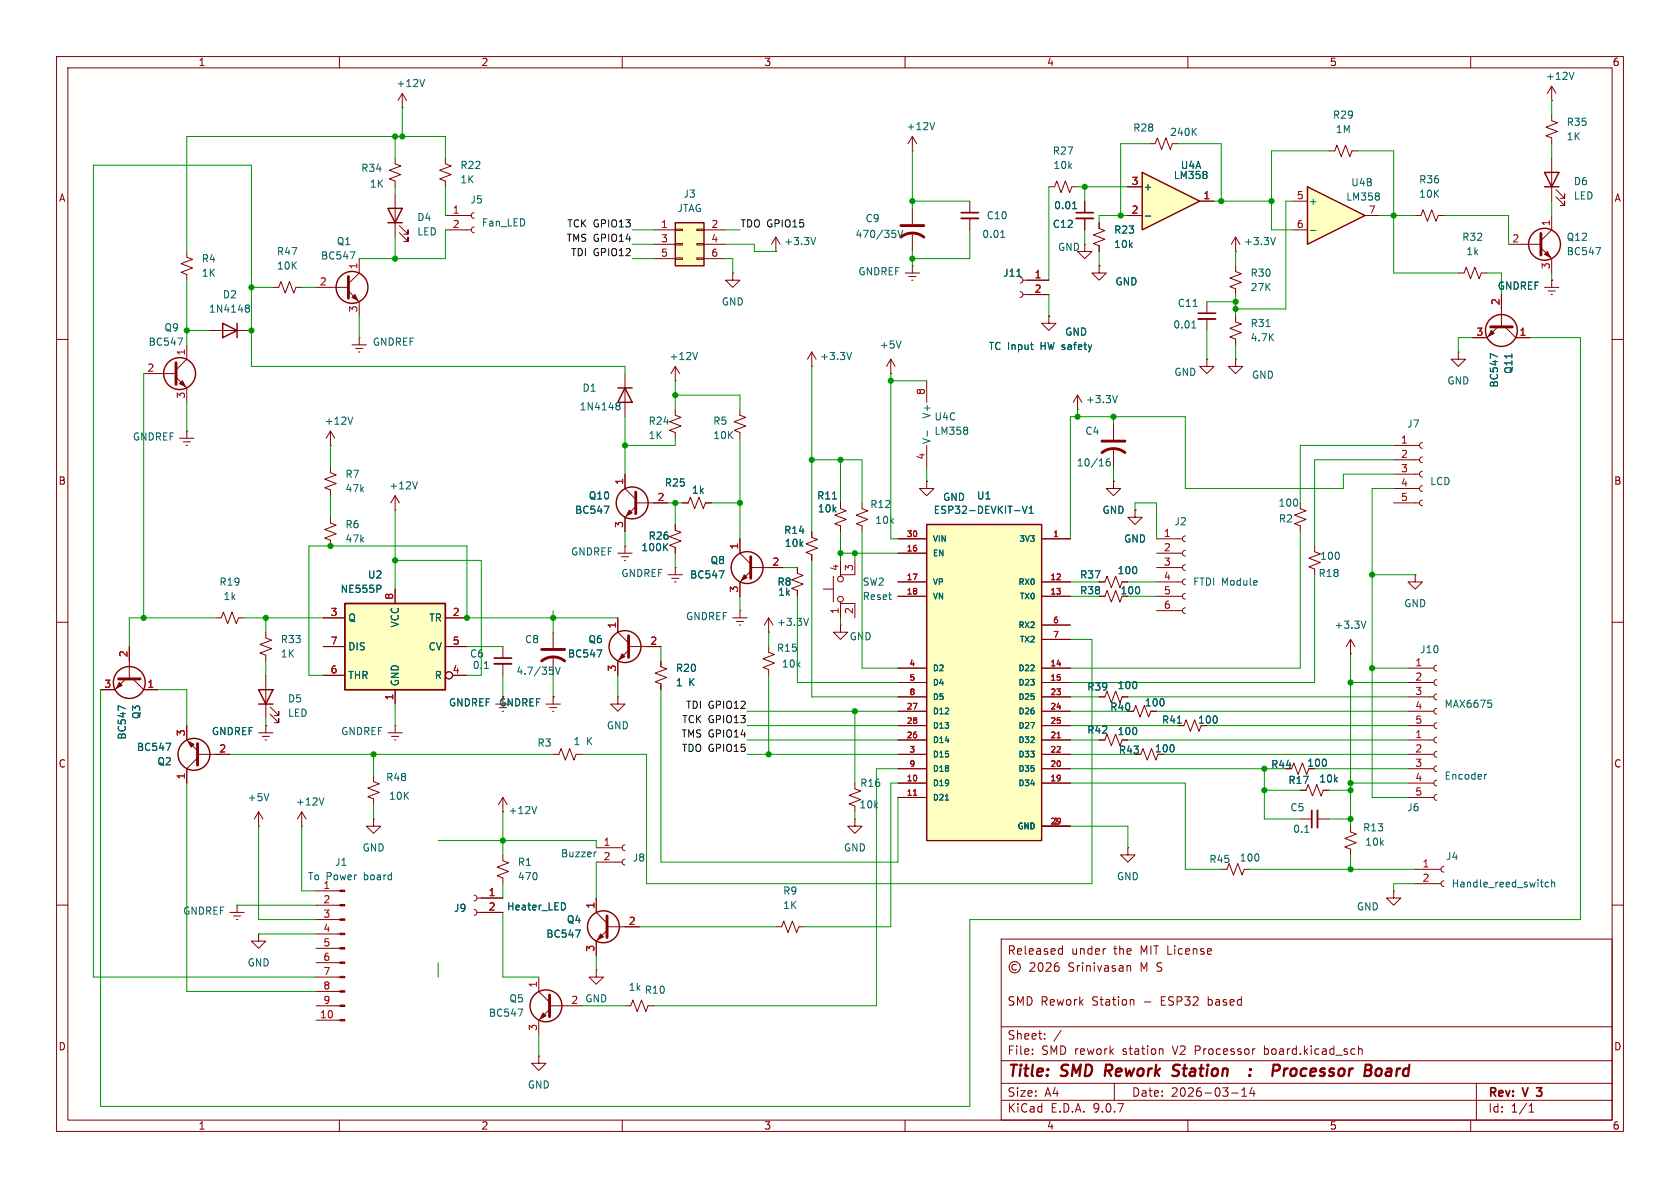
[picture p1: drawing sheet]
<svg xmlns="http://www.w3.org/2000/svg" width="297mm" height="210mm" viewBox="0 0 297 210" stroke-linecap="round" stroke-linejoin="round" font-family="sans-serif">
<g fill="none" stroke="#840000" stroke-width=".18">
<path d="M10 10h277v190h-277zM12 12h273v186h-273zM60 10v2M110 10v2M160 10v2M210 10v2M260 10v2M171.4 35.6v2M171.4 38.6v2M234.9 26.7h1.1l.3-1 .8 2 .8-2 .7 2 .4-1h1M218.4 55.9v1l1.1 .4-2.1 .7 2.1 .8-2.1 .8 1 .3v1.1M264.8 57.8l-1.9 1.9h-2.6"/>
<path d="M265.4 52.1v5.7M266.1 57.8l1.9 1.9h2.5M10 60h2M119.4 67.3h.1M119.4 72.4v1l1 .4-2 .7 2 .8-2 .8 1 .4v1M119.4 64.8l-.8 1.2M119.4 64.8l.7 1.2M119.4 64.8v2.5M130.8 72.4v1l1 .4-2 .7 2 .8-2 .8 1 .4v1M218.4 63.5v1.3h1.3l-1.3 1.2-1.2-1.2h1.2M218.4 63.5h.1M257.8 62.2v1.3h1.3l-1.3 1.3-1.3-1.3h1.3"/>
<path d="M257.8 62.2h.1M285 60h2M130.8 95.3v2.5l1.9 1.9M10 110h2M132.7 101l-1.9 1.9v2.5M132.7 100.3h5.7M285 110h2M105.4 158.8v2.5l1.9 1.9M199.4 149.9v1.2h1.3l-1.3 1.3-1.3-1.3h1.3M199.4 149.9h.1M215.9 153.7h1l.4-1 .8 2 .7-2 .8 2 .4-1h1M238.8 146.1v1l1 .3-2.1 .8 2.1 .8-2.1 .7 1.1 .4v1"/>
<path d="M246.4 157.5v1.3h1.2l-1.2 1.2-1.3-1.2h1.3M246.4 157.5h.1M10 160h2M95.2 172.7v2.6l2 1.9M97.2 177.8h5.7M97.2 178.4l-2 1.9v2.6M105.4 171.5v1.2h1.3l-1.3 1.3-1.3-1.3h1.3M105.4 171.5h.1M107.3 163.8h5.7M107.3 164.5l-1.9 1.9v2.5M110.5 177.8h1l.4-1 .7 2 .8-2 .8 2 .4-1h1M177 166h108v32h-108z"/>
<path d="M179.7 170.6a.52 .52 0 0 0-.8 .4 .52 .52 0 0 0 .8 .4M182.1 170.3l.6-.1 .2 .1 .1 .3-1 1.1h1M183.7 170.3l.2-.1a.81 .81 0 0 1 .6 .6 .81 .81 0 0 1-.3 .8l-.2 .1a.81 .81 0 0 1-.3-1.4zM185 170.3l.5-.1 .2 .1 .1 .3-.9 1.1h.9M187.1 170.2a.59 .59 0 0 0-.7 .6v.6l.1 .2 .5 .1 .2-.1v-.5l-.1-.3h-.4l-.3 .3M187.4 167.7l.4 .1M187.8 167.2v1.5M187.8 168.6l-.4 .1M195.3 167.7h.2M199.2 170.7v1M199.2 170.8l.3-.1 .3 .1 .1 .9M200 176.7h.2l.3 .2v.8"/>
<path d="M285 160h2M60 198v2M110 198v2M160 198v2M177 194.5h108M177 191.5h108M177 187.5h108M177 181.5h108M182.5 186.3v.1M182.5 185.5v.1M184.7 183.6v.1M184.7 182.8v.1"/>
<path d="M187.6 182.1l-1.3 2M197 191.5v3M205.2 185.4l.3 .1 .1 .1v.8M210 198v2M217.7 193.2h1.2M219.5 193.8h.9M219.5 192.7l.5-.4v1.5M221.3 192.2l-.3 1.1h.9M221.7 192.8v1M221.7 185.4h.2M240.2 185.5l.2-.1 .3 .1 .1 .9M240.2 184.9v1.5"/>
<path d="M260 198v2M261 191.5v6.5M270.3 196.6h.9M270.3 195.5l.4-.4v1.5"/>
<circle cx="179.4" cy="171" r="1"/>
</g>
<path d="M169.9 37.6h3.1M271.6 192.3h1M271.6 193.6l.2 .2" fill="none" stroke="#840000" stroke-width=".3"/>
<g fill="none" stroke="#840000" stroke-width=".4">
<path d="M195.6 188.2l-.3 2M207.5 189l.8 .4M208.3 190l-.3 .2h-.5M208.3 188.2h-.5l-.3 .2M220.9 190l.1 .1-.1 .1M220.9 190l-.1 .1 .1 .1M220.9 190v.2M221.1 189v.2M221.1 189l.1 .1-.1 .1M221.1 189l-.1 .1 .1 .1M226.1 189.1a.51 .51 0 0 0-.2-.9h-.7l-.3 2M227.1 188.9l-.2 1.3"/>
<path d="M227.7 188.9l-.4 .1-.3 .3M229.1 189a.59 .59 0 0 0-.9 .3v.7a.53 .53 0 0 0 .8 0M245.2 189l.2-.1 .5 .1v1.2M246 189.4h-.7a.4 .4 0 0 0-.3 .4 .4 .4 0 0 0 .2 .4l.7-.1"/>
</g>
<path d="M263.5 57.8h3.8M132.7 98.4v3.8M97.2 175.9v3.8M107.3 161.9v3.8" fill="none" stroke="#840000" stroke-width=".51"/>
<g fill="none" stroke="#840000" stroke-width=".25">
<circle cx="265.4" cy="58.4" r="2.82"/>
<circle cx="132.1" cy="100.3" r="2.82"/>
<circle cx="96.5" cy="177.8" r="2.82"/>
<circle cx="106.7" cy="163.8" r="2.82"/>
</g>
<g fill="#840000" stroke="#840000" stroke-width=".18">
<path d="M263.7 58.4l.5 .5-1.1 .5z"/>
<path d="M96 179.1l.5 .5-1 .5z"/>
<path d="M106.2 165.1l.5 .5-1 .5z"/>
<path d="M131.6 101.6l.5 .5-1 .5z"/>
</g>
<path d="M176.9 42h.7M177.2 40.9l.1-.2v1.3M223.8 57.7h.7M123.3 62.3l-.4 1.3M264.7 63.1l-1.2-.6v.9M127.1 100.9h.9l-.6 1.3M91.6 178.4h.8l-.5 1.2M101.7 164.4h.9l-.6 1.3" fill="none" stroke="#006464" stroke-width=".18"/>
<path d="M169.9 38.6h3.1" fill="none" stroke="#840000" stroke-width=".33"/>
<path d="M231.1 33l10.2 5.1-10.2 5.1z" fill="#ffffc2"/>
<path d="M231.1 33l10.2 5.1-10.2 5.1z" fill="none" stroke="#840000" stroke-width=".25"/>
<g fill="none" stroke="#840000" stroke-width=".18">
<path d="M71.1 19.1h.1M71.1 16.5l-.7 1.3M71.1 16.5l.8 1.3M71.1 16.5v2.6M194.3 39.4v1l1 .4-2 .7 2 .8-2 .8 1 .3v1.1M228.6 35.6h2.5M241.3 38.1h2.5M213.4 53.3v2.1M213.4 56.4v2M228.6 40.6h2.5M190.5 72.4h.1M190.5 69.9l-.8 1.2"/>
<path d="M190.5 69.9l.8 1.2M190.5 69.9v2.5M213.4 63.5v1.3h1.2l-1.2 1.2-1.3-1.2h1.3M213.4 63.5h.1M120.6 88.9h1.1l.3-1 .8 2 .8-2 .7 2 .4-1h1M83.8 158.2l.4 .2 .1 .4-.1 .3-.4 .2M84.3 158.8h4.6M83.8 160.8l.4 .1 .1 .4-.1 .3-.4 .2M84.3 161.3h4.6"/>
</g>
<path d="M75.1 14l-.5 1.3M243.8 34.2v.3M243.8 34.8v.5M210.7 58h.7M210.9 54.2h.8M210.9 56.9l.2-.2v1.3M231.7 40.7h.9M197.5 69.9l-.4 1.3M99.7 159.6l.3 .5-.3 .7" fill="none" stroke="#006464" stroke-width=".18"/>
<path d="M211.8 55.4h3.1" fill="none" stroke="#840000" stroke-width=".3"/>
<path d="M211.8 56.4h3.1" fill="none" stroke="#840000" stroke-width=".33"/>
<path d="M163.8 92.7h20.3v55.9h-20.3z" fill="#ffffc2"/>
<path d="M163.8 92.7h20.3v55.9h-20.3z" fill="none" stroke="#840000" stroke-width=".25"/>
<g fill="none" stroke="#840000" stroke-width=".18">
<path d="M143.5 94v1l1 .4-2 .7 2 .8-2 .8 1 .3v1.1M158.7 95.3h5.1M158.7 97.8h5.1M184.1 95.3h5.1M158.7 102.9h5.1M158.7 105.4h5.1M158.7 118.1h5.1M184.1 102.9h5.1M184.1 105.4h5.1M184.1 118.1h5.1M184.1 110.5h5.1M184.1 113h5.1"/>
<path d="M158.7 120.7h5.1M158.7 123.2h5.1M158.7 125.7h5.1M158.7 128.3h5.1M158.7 130.8h5.1M158.7 133.4h5.1M158.7 135.9h5.1M158.7 138.4h5.1M184.1 120.7h5.1M184.1 123.2h5.1M184.1 125.7h5.1M184.1 128.3h5.1"/>
<path d="M184.1 130.8h5.1M184.1 133.4h5.1M184.1 135.9h5.1M184.1 138.4h5.1M88.9 151.1v1l1 .4-2 .8 2 .8-2 .7 1 .4v1M105.4 149.9h4.6M105.4 152.4h4.6M110.5 149.4l-.4 .1-.1 .4 .1 .3 .4 .2M110.5 151.9l-.4 .1-.1 .4 .1 .4 .4 .1M151.1 144.8v1.3h1.3l-1.3 1.2-1.2-1.2h1.2M151.1 144.8h.1M158.7 141h5.1"/>
<path d="M184.1 146.1h5.1M229.9 144.8h2M232.9 144.8h2M137.2 163.8h1l.4-1 .7 2 .8-2 .7 2 .4-1h1"/>
</g>
<path d="M180.7 89.5l.5 1.2 .4-1.2M181.9 90.7h.8M181.9 89.8l.4-.3v1.2M105.4 150.6l-.2 .1M167.1 141.4h.6M230.7 147.1h.7" fill="none" stroke="#006464" stroke-width=".18"/>
<path d="M186.9 130.4h.6M161.5 140.6h.6" fill="none" stroke="#a90000" stroke-width=".18"/>
<path d="M231.9 143.3v3" fill="none" stroke="#840000" stroke-width=".3"/>
<path d="M232.9 143.3v3" fill="none" stroke="#840000" stroke-width=".33"/>
<path d="M201.9 30.5l10.2 5.1-10.2 5z" fill="#ffffc2"/>
<g fill="none" stroke="#840000" stroke-width=".25">
<path d="M201.9 30.5l10.2 5.1-10.2 5zM273 30.5h2.6l-1.3 2.5zM273 33h2.6"/>
<circle cx="273" cy="43.2" r="2.82"/>
<circle cx="110.5" cy="114.3" r="2.82"/>
</g>
<g fill="none" stroke="#840000" stroke-width=".18">
<path d="M274.3 17.8h.1M274.3 15.2v2.6M274.3 15.2l-.7 1.3M274.3 15.2l.8 1.3M199.4 33h2.5M199.4 38.1h2.5M203.2 25.4h1l.4-1 .8 2 .7-2 .8 2 .4-1h1M212.1 35.6h2.5M274.3 20.3v1l1 .4-2 .8 2 .7-2 .8 1 .4v1M274.3 27.9v7.7M274.3 38.1v2.5l-1.9 1.9M275.1 34.8l1.5 1.5v-.7v.7h-.8"/>
<path d="M275.1 33.5l1.5 1.6v-.8v.8h-.8M218.4 44.5h.1M218.4 47v1l1.1 .4-2.1 .7 2.1 .8-2.1 .8 1 .4v1M218.4 41.9l-.7 1.3M218.4 41.9l.8 1.3M218.4 41.9v2.6M266.7 43.2h5.7M272.4 43.8l1.9 1.9v2.6M273 50.8h2.6M273.7 51.4h1.3M274.2 52.1h.2M274.3 49.5h.1"/>
<path d="M274.3 49.5v1.3M119.4 92.7v1l1 .4-2 .8 2 .7-2 .8 1 .4v1M148.6 99.1v2.5M151.1 99.1v2.5h-2.5v.3M88.9 114.3v2M88.9 117.3v2.1M97.8 111.8v2.8M97.8 116.1v3.3M109.2 109.2v2.6l1.9 1.9M111.1 114.3h5.7M111.1 114.9l-1.9 1.9v2.6M116.8 116.8v1.1l1.1 .3-2.1 .8 2.1 .8-2.1 .7 1 .4v1"/>
<path d="M118.1 101.6h2.5M118.7 102.2h1.3M119.3 102.9h.2M119.4 100.3h.1M119.4 100.3v1.3M135.9 111.8h.1M135.9 109.2l-.8 1.3M135.9 109.2l.8 1.3M135.9 109.2v2.6M145.5 104.1h1.8M147.3 101.9v4.5M148.6 106.4v.3h2.5v2.5"/>
<path d="M148.6 106.7v2.5M66 137.2v1l1.1 .4-2.1 .7 2.1 .8-2.1 .7 1 .4v1M68.6 129.5h2.5M69.2 130.2h1.3M69.7 130.8h.3M69.8 128.3h.1M69.8 128.3v1.2M96.5 124.5h2.6M97.2 125.1h1.2M97.7 125.7h.2M97.8 123.2h.1M97.8 133.4h1l.4-1.1 .7 2.1 .8-2.1 .8 2.1 .4-1h1"/>
<path d="M97.8 123.2v1.3M109.2 123.2v1.3h1.3l-1.3 1.2-1.3-1.2h1.3M109.2 123.2h.1M151.1 138.4v1l1 .4-2 .8 2 .8-2 .7 1 .4v1M55.9 157.5h4.2M88.9 143.5h.1M88.9 141v2.5M88.9 141l-.8 1.2M88.9 141l.8 1.2M55.9 160h4.2M55.9 162.6h4.2M55.9 165.1h4.2"/>
<path d="M55.9 167.6h4.2M55.9 170.2h4.2M55.9 172.7h4.2M55.9 175.3h4.2M55.9 177.8h4.2M55.9 180.3h4.2M95.2 186.7v1.3h1.3l-1.3 1.2-1.2-1.2h1.2M95.2 186.7h.1"/>
<circle cx="148.6" cy="102.4" r=".51"/>
<circle cx="148.6" cy="105.9" r=".51"/>
</g>
<g fill="none" stroke="#006464" stroke-width=".18">
<path d="M278.3 12.8l-.5 1.2M202.5 38.2h.9M211 23.2l.5 .7M211.5 22.7l-.7 .7M213.3 30.4v.3M213.3 31v.4M225.5 42l-.4 1.3M282.1 43.8h.9l-.6 1.2M117.5 96.6l.6 .8M118.1 96.1l-.8 .7M85.6 118.2h.8M98.2 117.9l.4 1.3 .4-1.3"/>
<path d="M105.5 114.9h.9l-.6 1.2M142.9 109.3l-.4 1.3M94.9 142.6l-.4 1.2"/>
</g>
<g fill="#840000" stroke="#840000" stroke-width=".18">
<path d="M60.1 157.4h.9v.2h-.9z"/>
<path d="M60.1 159.9h.9v.2h-.9z"/>
<path d="M60.1 162.4h.9v.3h-.9z"/>
<path d="M60.1 165h.9v.2h-.9z"/>
<path d="M60.1 167.5h.9v.3h-.9z"/>
<path d="M60.1 170.1h.9v.2h-.9z"/>
<path d="M60.1 172.6h.9v.2h-.9z"/>
<path d="M60.1 175.1h.9v.3h-.9z"/>
<path d="M60.1 177.7h.9v.2h-.9z"/>
<path d="M60.1 180.2h.9v.3h-.9z"/>
<path d="M273 45l.6-.5 .5 1z"/>
<path d="M110 115.6l.5 .5-1 .5z"/>
</g>
<path d="M87.4 116.3h3" fill="none" stroke="#840000" stroke-width=".3"/>
<path d="M87.4 117.3h3" fill="none" stroke="#840000" stroke-width=".33"/>
<path d="M272.4 41.3v3.8M95.8 116.8a3.3 3.3 0 0 1 4 0M95.8 114.8h4M111.1 112.4v3.8" fill="none" stroke="#840000" stroke-width=".51"/>
<path d="M61 106.7h17.7v15.2h-17.7z" fill="#ffffc2"/>
<path d="M61 106.7h17.7v15.2h-17.7z" fill="none" stroke="#840000" stroke-width=".25"/>
<g fill="none" stroke="#840000" stroke-width=".18">
<path d="M129.5 48.3v1.2h1.3l-1.3 1.3-1.2-1.3h1.2M129.5 48.3h.1M152.4 88.9v1l1 .4-2 .8 2 .7-2 .8 1 .4v1M57.1 109.2h3.9M57.1 114.3h3.9M57.1 119.4h3.9M69.8 104.1v2.6M78.7 109.2h3.8M78.7 114.3h3.8M80 119.4h2.5M129.5 109.2h2.6M130.2 109.9h1.2"/>
<path d="M130.7 110.5h.2M130.8 108h.1M130.8 108v1.2M141 100.3v1l1 .4-2 .8 2 .8-2 .7 1 .4v1M69.8 121.9v2.6"/>
<circle cx="79.4" cy="119.4" r=".63"/>
</g>
<path d="M67.2 103.5l.2 .2-.2 .4" fill="none" stroke="#006464" stroke-width=".18"/>
<path d="M119.4 39.4h5.1v7.6h-5.1z" fill="#ffffc2"/>
<g fill="none" stroke="#840000" stroke-width=".25">
<path d="M68.6 36.8h2.5l-1.3 2.6zM68.6 39.4h2.5M119.4 39.4h5.1v7.6h-5.1zM39.4 57.2l2.5 1.2-2.5 1.3zM41.9 57.2v2.5M109.2 68.6h2.6M110.5 68.6l1.3 2.5h-2.6zM45.7 121.9h2.6l-1.3 2.6zM45.7 124.5h2.6"/>
<circle cx="62.2" cy="50.8" r="2.82"/>
<circle cx="31.7" cy="66" r="2.82"/>
<circle cx="111.8" cy="88.9" r="2.82"/>
<circle cx="22.9" cy="120.6" r="2.82"/>
<circle cx="34.3" cy="133.3" r="2.82"/>
</g>
<g fill="none" stroke="#840000" stroke-width=".18">
<path d="M69.8 27.9v1.1l1.1 .3-2.1 .8 2.1 .8-2.1 .7 1 .4v1M69.8 34.3v7.6M70.6 39.9l1.5 1.5v-.8v.8h-.7M78.7 27.9v1.1l1.1 .3-2.1 .8 2.1 .8-2.1 .7 1 .4v1M78.7 38.1h4.6M83.8 37.6l-.3 .1-.2 .4 .2 .4 .3 .1M161.3 26.7h.1M161.3 24.1l-.8 1.3M161.3 24.1l.8 1.3M161.3 24.1v2.6M161.3 36.8v2.8M185.4 33h1l.4-1 .8 2 .7-2 .8 2 .4-1h1"/>
<path d="M191.8 35.6v2M191.8 38.6v2M194.3 39.4v1M199.4 38.1h2.5M199.4 33h2.5M212.1 35.6h2.5M250.2 38.1h1l.4-1 .7 2 .8-2 .8 2 .4-1h1M33 44.5v1l1 .3-2 .8 2 .8-2 .7 1 .4v1M36.8 58.4h7.6M48.3 50.8h1l.4-1 .7 2 .8-2 .7 2 .4-1h1M55.9 50.8h5.7M61.6 51.4l1.9 1.9v2.6"/>
<path d="M63.5 59.7h.1M63.5 45.7v2.6l-1.9 1.9M63.5 59.7v1.3M70.6 41.1l1.5 1.6v-.8v.8h-.7M78.7 40.6h4.6M83.8 40.1l-.3 .2-.2 .3 .2 .4 .3 .1M115.6 40.6h3.8M115.6 43.2h3.8M115.6 45.7h3.8M119.4 40.5h1.2v.3h-1.2zM119.4 43.1h1.2v.2h-1.2zM119.4 45.6h1.2v.2h-1.2z"/>
<path d="M123.2 40.5h1.3v.3h-1.3zM123.2 43.1h1.3v.2h-1.3zM123.2 45.6h1.3v.2h-1.3zM124.5 40.6h3.8M124.5 43.2h3.8M124.5 45.7h3.8M137.2 44.5h.1M137.2 41.9l-.8 1.3M137.2 41.9l.7 1.3M137.2 41.9v2.6M160 48.3h2.6M160.7 48.9h1.2"/>
<path d="M161.2 49.5h.2M161.3 47h.1M161.3 41.1v3.4M161.3 47v1.3M180.3 49l.4 .2 .1 .3-.1 .4-.4 .1M180.3 51.6l.4 .1 .1 .4-.1 .3-.4 .2M180.8 49.5h4.6M180.8 52.1h4.6M185.4 55.9v1.3h1.3l-1.3 1.2-1.3-1.2h1.3M185.4 55.9h.1M191.8 43.2v1.3h1.2l-1.2 1.2-1.3-1.2h1.3M191.8 43.2h.1"/>
<path d="M194.3 47v1.3h1.3l-1.3 1.2-1.3-1.2h1.3M194.3 47h.1M194.3 43.4v1.1M257.8 48.3h1l.4-1.1 .8 2.1 .7-2.1 .8 2.1 .4-1h1M260.3 59.7h2.6M265.4 52.1v2.5M268 59.7h2.5M274.3 49.5h.1M25.4 66h5.7M31.1 66.7l1.9 1.9v2.5M31.7 77.5h2.6M32.4 78.1h1.3"/>
<path d="M32.9 78.7h.2M33 76.2h.1M33 61v2.5l-1.9 1.9M33 76.2v1.3M58.4 78.7h.1M58.4 76.2v2.5M58.4 76.2l-.7 1.3M58.4 76.2l.8 1.3M62.2 61h2.6M62.9 61.6h1.2M63.4 62.2h.2M110.5 66v7.7"/>
<path d="M143.5 64.8h.1M143.5 62.2l-.8 1.3M143.5 62.2l.8 1.3M143.5 62.2v2.6M157.5 66h.1M157.5 63.5l-.8 1.3M157.5 63.5l.7 1.3M157.5 63.5v2.5M163.8 67.3v3.8M163.8 78.7v3.9M196.8 74.9v2.8M196.8 79.2v3.4"/>
<path d="M246.4 78.7h4.6M251.5 78.2l-.4 .2-.1 .3 .1 .4 .4 .1M58.4 91.4v1.1l1 .3-2 .8 2 .8-2 .7 1 .4v1M58.4 82.6v1l1 .3-2 .8 2 .8-2 .7 1 .4v1M69.8 90.2h.1M69.8 87.6l-.7 1.3M69.8 87.6l.8 1.3M69.8 87.6v2.6M109.2 97.8h2.6M109.9 98.4h1.2M110.4 99.1h.2M110.5 96.5h.1"/>
<path d="M110.5 83.8v2.6l1.9 1.9M110.5 96.5v1.3M112.4 89.5l-1.9 1.9v2.6M112.4 88.9h5.7M119.4 92.7v1M119.4 96.8v1M120.6 88.9h1.1M124.7 88.9h1M130.8 95.3v2.5M143.5 94v1M143.5 98v1.1M148.6 88.9v1l1 .4-2 .8 2 .7-2 .8 1 .4v1"/>
<path d="M158.7 95.3h5.1M158.7 97.8h5.1M163.8 85.1v1.3h1.3l-1.3 1.2-1.2-1.2h1.2M163.8 85.1h.1M184.1 95.3h5.1M196.8 85.1v1.3h1.3l-1.3 1.2-1.2-1.2h1.2M196.8 85.1h.1M200.7 90.2v1.2h1.2l-1.2 1.3-1.3-1.3h1.3M200.7 90.2h.1M204.5 95.3h4.5M204.5 97.8h4.5M209.5 94.7l-.3 .2-.2 .4 .2 .3 .3 .2"/>
<path d="M209.5 97.3l-.3 .1-.2 .4 .2 .3 .3 .2M209.5 99.8l-.3 .2-.2 .3 .2 .4 .3 .1M229.9 88.9v1l1 .4-2 .8 2 .7-2 .8 1 .4v1M232.4 96.5v1l1 .4-2 .8 2 .7-2 .8 1 .4v1M246.4 88.9h4.6M246.4 81.3h4.6M246.4 83.8h4.6M246.4 86.4h4.6M251.5 80.8l-.4 .1-.1 .4 .1 .3 .4 .2M251.5 83.3l-.4 .2-.1 .3 .1 .4 .4 .1M251.5 85.9l-.4 .1-.1 .4 .1 .3 .4 .2M251.5 88.4l-.4 .1-.1 .4 .1 .4 .4 .1"/>
<path d="M22.9 114.3v5.7M38.1 109.2h1l.4-1 .8 2 .7-2 .8 2 .4-1h1M47 111.8v1l1 .4-2 .7 2 .8-2 .7 1 .4v1M47 119.4v7.6M57.1 109.2h3.9M57.1 114.3h3.9M57.1 119.4h3.9M69.8 104.1v2.6M78.7 109.2h3.8M78.7 114.3h3.8M80 119.4h2.5M109.2 109.2v2.6"/>
<path d="M109.2 116.8v2.6M114.3 114.3h2.5M116.8 116.8v1.1M130.8 102.9v2.5M135.9 114.3v1l1 .4-2 .8 2 .7-2 .8 1 .4v1M135.9 100.3h2.5M141 100.3v1M141 104.4v1M148.6 110.5v1.3h1.3l-1.3 1.2-1.3-1.2h1.3M148.6 110.5h.1M158.7 102.9h5.1M158.7 105.4h5.1"/>
<path d="M158.7 118.1h5.1M184.1 102.9h5.1M184.1 105.4h5.1M184.1 118.1h5.1M184.1 110.5h5.1M184.1 113h5.1M194.3 102.9h1l.4-1 .8 2 .7-2 .8 2 .4-1h1M194.3 105.4h1l.4-1 .8 2 .7-2 .8 2 .4-1M204.5 100.3h4.5M204.5 102.9h4.5M204.5 105.4h4.5M204.5 108h4.5"/>
<path d="M209.5 102.4l-.3 .1-.2 .4 .2 .3 .3 .2M209.5 104.9l-.3 .2-.2 .3 .2 .4 .3 .1M209.5 107.4l-.3 .2-.2 .4 .2 .3 .3 .2M238.8 115.6h.1M238.8 113l-.8 1.3M238.8 113l.7 1.3M238.8 113v2.6M248.9 118.1h4.6M250.2 101.6v1.3h1.3l-1.3 1.2-1.3-1.2h1.3M250.2 101.6h.1M254 117.6l-.4 .2-.1 .3 .1 .4 .4 .1M22.2 120l-1.9 1.9h-2.5"/>
<path d="M23.5 120l1.9 1.9h2.5M33 128.3v2.5l1.9 1.9M34.9 133.4h5.7M34.9 134l-1.9 1.9v2.5M45.7 129.5h2.6M46.4 130.2h1.2M46.9 130.8h.2M47 128.3h.1M47 128.3v1.2M47.8 126.2l1.5 1.6v-.8v.8h-.8M47.8 125l1.5 1.5v-.8v.8h-.8M69.8 121.9v2.6"/>
<path d="M88.8 125.7h.2M97.8 123.2h.1M116.8 120.9v1M158.7 125.7h5.1M158.7 123.2h5.1M158.7 130.8h5.1M158.7 133.4h5.1M158.7 128.3h5.1M158.7 120.7h5.1M158.7 135.9h5.1M158.7 138.4h5.1M184.1 125.7h5.1"/>
<path d="M184.1 123.2h5.1M184.1 130.8h5.1M184.1 133.4h5.1M184.1 128.3h5.1M184.1 120.7h5.1M184.1 135.9h5.1M184.1 138.4h5.1M194.3 123.2h1l.4-1 .8 2 .7-2 .8 2 .4-1h1M194.3 130.8h1l.4-1 .8 2 .7-2 .8 2 .4-1h1M199.4 125.7h1l.4-1 .7 2 .8-2 .8 2 .4-1h1M200.7 133.4h1l.4-1.1 .7 2.1 .8-2.1 .7 2.1 .4-1M208.3 128.3h1l.4-1 .7 2 .8-2 .8 2 .3-1"/>
<path d="M228.3 135.9l.4-1 .8 2 .8-2 .7 2 .4-1M229.9 139.7h1l.4-1 .7 2 .8-2 .8 2 .3-1h1M248.9 125.7h4.6M248.9 123.2h4.6M248.9 130.8h4.6M248.9 133.4h4.6M248.9 128.3h4.6M248.9 120.7h4.6M248.9 135.9h4.6M248.9 138.4h4.6M254 120.1l-.4 .2-.1 .4 .1 .3 .4 .2M254 122.7l-.4 .1-.1 .4 .1 .3 .4 .2"/>
<path d="M254 125.2l-.4 .2-.1 .3 .1 .4 .4 .1M254 127.8l-.4 .1-.1 .4 .1 .3 .4 .2M254 130.3l-.4 .2-.1 .3 .1 .4 .4 .1M254 132.8l-.4 .2-.1 .4 .1 .3 .4 .2M254 135.4l-.4 .1-.1 .4 .1 .3 .4 .2M254 137.9l-.4 .2-.1 .3 .1 .4 .4 .1M45.7 146.1h.1M45.7 143.5l-.7 1.3M45.7 143.5l.8 1.3M45.7 143.5v2.6M53.3 146.1h.1M53.3 143.5l-.7 1.3"/>
<path d="M53.3 143.5l.8 1.3M53.3 143.5v2.6M66 144.8v1.3h1.3l-1.3 1.2-1.2-1.2h1.2M66 144.8h.1M85.1 158.8h3.8M105.4 158.8v2.5M158.7 141h5.1M184.1 146.1h5.1M248.9 141h4.6M250.2 153.7h4.6M250.2 156.2h4.6M254 140.5l-.4 .1-.1 .4 .1 .3 .4 .2"/>
<path d="M255.3 153.2l-.4 .1-.1 .4 .1 .3 .4 .2M255.3 155.7l-.4 .2-.1 .3 .1 .4 .4 .1M40.6 161.3h2.6M41.3 161.9h1.2M41.8 162.6h.2M41.9 160h.1M41.9 160v1.3M45.7 165.1v1.3h1.3l-1.3 1.2-1.3-1.2h1.3M45.7 165.1h.1M85.1 161.3h3.8M105.4 166.4v2.5M110.5 163.8h2.5"/>
<circle cx="79.4" cy="119.4" r=".63"/>
</g>
<g fill="none" stroke="#006464" stroke-width=".18">
<path d="M165.2 21.7l-.4 1.2M189.6 36.9h.7M189.9 35.8l.1-.2v1.3M202.5 38.2h.9M213.3 30.4v.3M213.3 31v.4M31.4 59.8h.9l-.6 1.2M43.5 54.4l.1 .1M43.5 54l.3-.1 .2 .1 .1 .2-.3 .3M43.6 54.5h.2M43.6 54.5h-.1M43.8 54.5l.3 .2-.1 .4-.2 .1-.3-.1"/>
<path d="M61.9 44.5h.8l-.5 1.3M144.2 42l-.4 1.3M157.7 40.7h.6M158.3 41.3l.1 .1-.1 .5M158.7 40.7l.5 1.3 .4-1.3M179.8 48.8h.7M62.4 73.7l-.5 1.3M109 71.7h.1M109 71.3l.4-.1 .1 .1 .1 .2-.2 .2M109.1 71.7h.3M109.1 71.7l-.1 .1M109.4 71.7l.2 .3-.1 .3-.1 .2-.4-.1"/>
<path d="M150.5 62.3l-.4 1.3M159.3 60.3l-.4 1.2M163.9 76.2v.9M171 75.6v.3M171 76.2v.5M182.2 60.9h.5M182.5 61.8h.2M264.7 63.1l-1.2-.6v.9M73.8 85.2l-.4 1.2M106.8 89.5h.9l-.6 1.2M117.5 96.6l.6 .8M118.1 96.1l-.8 .7"/>
<path d="M147.2 88.2h.7M180.7 89.5l.5 1.2 .4-1.2M181.9 90.7h.8M181.9 89.8l.4-.3v1.2M196.2 81.1l-.4 .1a.86 .86 0 0 0 0 1.2l.4-.2 .1-.4-.3-.2h-.2l-.2 .2M67.2 103.5l.2 .2-.2 .4M105.5 114.9h.9l-.6 1.2M127.1 100.9h.9l-.6 1.3M241.5 109.8l-.4 1.3M22.2 125.3l-1.3-.5v.8M29.3 131.4h.9l-.6 1.3M208.1 127.8h.8"/>
<path d="M262.8 136.9l-.3 .2M263.1 123.8h.6M263.5 124.3l.2 .2v.3l-.2 .2M47.5 140.3l-.4 1.2M57.3 141l-.4 1.3M99.7 159.6l.3 .5-.3 .7M167.1 141.4h.6M273.8 156l-.4-.1-.2 .3 .1 .5h.5M274.3 156.1l.2-.2 .3 .1 .1 .8M274.3 155.5v1.3M101.7 164.4h.9l-.6 1.3"/>
</g>
<path d="M159.3 39.9h4M61.6 48.9v3.8M159.3 41.9a3.3 3.3 0 0 1 4 0M31.1 64.1v3.8M194.8 78h4.1M112.4 87v3.8M194.8 80a3.3 3.3 0 0 1 4.1 0M21 120h3.8M34.9 131.4v3.9" fill="none" stroke="#840000" stroke-width=".51"/>
<g fill="#840000" stroke="#840000" stroke-width=".18">
<path d="M33.3 131.1l1 .5-.5 .5z"/>
<path d="M31.7 67.8l.6-.5 .5 1z"/>
<path d="M21.1 120.7l.5 .5-1 .5z"/>
<path d="M111.3 90.2l.5 .5-1.1 .5z"/>
<path d="M62.2 52.6l.5-.5 .5 1z"/>
</g>
<path d="M190.2 37.6h3.1" fill="none" stroke="#840000" stroke-width=".3"/>
<path d="M190.2 38.6h3.1" fill="none" stroke="#840000" stroke-width=".33"/>
<g fill="none" stroke="#009600" stroke-width=".18">
<path d="M71.1 19.1v5M274.3 17.8v2.5M69.8 24.1v3.8M69.8 33v1.3M78.7 27.9v-3.8h-45.7v20.4M78.7 33v5.1M161.3 35.6h10.1M161.3 26.7v10.1M185.4 33v16.5M190.5 33h8.9M191.8 33v2.6M199.4 38.1h-5.1v1.3"/>
<path d="M203.2 25.4h-5.1v12.7M208.3 25.4h7.6v10.2M214.6 35.6h10.2M228.6 35.6h-1.3v19h-8.9M234.9 26.7h-10.1v13.9h3.8M240 26.7h6.4v21.6h11.4M243.8 38.1h6.4M255.3 38.1h11.4v5.1M274.3 25.4v2.5M274.3 35.6v2.5M33 49.5v11.5M33 58.4h3.8"/>
<path d="M44.4 50.8h3.9M53.3 50.8h2.6M63.5 55.9v3.8M69.8 41.9v3.8M78.7 40.6v5.1h-15.2M111.8 40.6h3.8M111.8 45.7h3.8M111.8 43.2h3.8M128.3 40.6h2.5M128.3 45.7h1.2v2.6M128.3 43.2h5v1.3h3.9M161.3 44.5v2.5"/>
<path d="M171.4 40.6v5.1h-10.1M185.4 52.1v3.8M191.8 40.6v2.6M194.3 44.5v2.5M213.4 58.4v5.1M213.4 53.3h5M218.4 44.5v2.5M218.4 52.1v3.8M260.3 59.7h-2.5v2.5M262.9 48.3h2.5v3.8M270.5 59.7h8.9v102.9h-108v33h-153.6v-73.7M274.3 48.3v1.2"/>
<path d="M25.4 66v43.2M33 71.1v5.1M58.4 78.7v3.9M110.5 66v-1.2h-66.1v-35.6h-27.9v143.5h39.4M110.5 73.7v10.1M119.4 77.5v1.2h-8.9M119.4 69.9h11.4v2.5M119.4 67.3v5.1M130.8 77.5v17.8M143.5 64.8v29.2M157.5 66v29.3h1.2M157.5 67.3h6.3"/>
<path d="M190.5 72.4v1.3M196.8 73.7v1.2M218.4 61v2.5M246.4 78.7h-16.5v10.2M58.4 87.6v3.8M69.8 90.2v13.9M69.8 99.1h15.3v20.3h-2.6M110.5 94v2.5M118.1 88.9h2.5M119.4 88.9v3.8M119.4 97.8v2.5M125.7 88.9h5.1"/>
<path d="M143.5 81.3h8.9v7.6M143.5 99.1v24.1h15.2M148.6 81.3v7.6M148.6 94v5.1M148.6 97.8h10.1M151.1 97.8v1.3M152.4 94v24.1h6.3M163.8 82.6v2.5M196.8 82.6v2.5M200.7 90.2v-1.3h3.8v6.4M229.9 94v24.1h-40.7M246.4 83.8h-8.9v2.6h-28v-12.7h-20.3v21.6"/>
<path d="M246.4 86.4h-3.8v54.6h6.3M246.4 81.3h-14v15.2M38.1 109.2h-15.2v5.1M43.2 109.2h13.9M47 109.2v2.6M47 116.8v2.6M82.5 114.3h6.4M88.9 119.4v3.8M97.8 108v3.8M97.8 119.4v3.8M109.2 109.2h-26.7v-12.7h-27.9v22.9h2.5M109.2 119.4v3.8"/>
<path d="M116.8 114.3v2.5M130.8 105.4v2.6M135.9 111.8v2.5M135.9 119.4v14M138.4 100.3h2.6M141 105.4v15.3h17.7M148.6 109.2v1.3M189.2 113h3.8v43.2h-78.7v-22.8h-11.4M189.2 102.9h5.1M189.2 105.4h5.1M199.4 102.9h5.1M199.4 105.4h5.1"/>
<path d="M232.4 101.6v19.1h-43.2M238.8 115.6v30.5M242.6 118.1h6.3M242.6 101.6h7.6M27.9 121.9h5.1v6.4M33 138.4v36.9h22.9M40.6 133.4h57.2M47 127v1.3M66 133.4v3.8M69.8 124.5v3.8M116.8 121.9v30.5h41.9v-11.4M132.1 125.7h26.6"/>
<path d="M132.1 133.4h26.6M132.1 130.8h26.6M132.1 128.3h26.6M151.1 125.7v12.7M158.7 138.4h-1.2v25.4h-15.3M158.7 135.9h-3.8v41.9h-39.3M189.2 138.4h20.3v15.3h6.4M189.2 125.7h10.2M189.2 133.4h11.5M189.2 130.8h5.1M189.2 128.3h19.1M189.2 123.2h5.1"/>
<path d="M189.2 135.9h38.1M199.4 130.8h49.5M199.4 123.2h49.5M204.5 125.7h44.4M205.7 133.4h43.2M213.4 128.3h35.5M223.5 135.9v8.9h6.4M223.5 139.7h6.4M232.4 135.9h16.5M234.9 139.7h3.9M238.8 138.4h10.1M238.8 120.7h10.1"/>
<path d="M45.7 146.1v16.5h10.2M53.3 146.1v11.4h2.6M66 142.2v2.6M77.5 148.6h27.9v1.3M88.9 143.5v7.6M88.9 156.2v2.6M105.4 152.4v6.4M151.1 143.5v1.3M189.2 146.1h10.2v3.8M221 153.7h29.2M234.9 144.8h3.9M238.8 151.1v2.6"/>
<path d="M250.2 156.2h-3.8v1.3M41.9 160h14M45.7 165.1h10.2M77.5 170.2v2.5M88.9 161.3v11.4h6.3M102.9 177.8h7.6M105.4 168.9v2.6M113 163.8h24.2M95.2 182.9v3.8"/>
</g>
<path d="M186.9 130.4h.6M161.5 140.6h.6" fill="none" stroke="#a90000" stroke-width=".18"/>
<g fill="#009600" stroke="#009600" stroke-width=".18">
<circle cx="47" cy="109.2" r=".46"/>
<circle cx="119.4" cy="69.9" r=".46"/>
<circle cx="110.5" cy="78.7" r=".46"/>
<circle cx="58.4" cy="96.5" r=".46"/>
<circle cx="69.8" cy="99.1" r=".46"/>
<circle cx="25.4" cy="109.2" r=".46"/>
<circle cx="66" cy="133.4" r=".46"/>
<circle cx="33" cy="58.4" r=".46"/>
<circle cx="44.4" cy="58.4" r=".46"/>
<circle cx="44.4" cy="50.8" r=".46"/>
<circle cx="71.1" cy="24.1" r=".46"/>
<circle cx="69.8" cy="24.1" r=".46"/>
<circle cx="69.8" cy="45.7" r=".46"/>
<circle cx="88.9" cy="148.6" r=".46"/>
<circle cx="119.4" cy="88.9" r=".46"/>
<circle cx="82.5" cy="109.2" r=".46"/>
<circle cx="97.8" cy="109.2" r=".46"/>
<circle cx="198.1" cy="38.1" r=".46"/>
<circle cx="215.9" cy="35.6" r=".46"/>
<circle cx="190.5" cy="73.7" r=".46"/>
<circle cx="191.8" cy="33" r=".46"/>
<circle cx="161.3" cy="35.6" r=".46"/>
<circle cx="161.3" cy="45.7" r=".46"/>
<circle cx="148.6" cy="81.3" r=".46"/>
<circle cx="143.5" cy="81.3" r=".46"/>
<circle cx="148.6" cy="97.8" r=".46"/>
<circle cx="157.5" cy="67.3" r=".46"/>
<circle cx="151.1" cy="97.8" r=".46"/>
<circle cx="130.8" cy="88.9" r=".46"/>
<circle cx="242.6" cy="101.6" r=".46"/>
<circle cx="196.8" cy="73.7" r=".46"/>
<circle cx="238.8" cy="138.4" r=".46"/>
<circle cx="238.8" cy="139.7" r=".46"/>
<circle cx="238.8" cy="144.8" r=".46"/>
<circle cx="223.5" cy="139.7" r=".46"/>
<circle cx="238.8" cy="153.7" r=".46"/>
<circle cx="224.8" cy="35.6" r=".46"/>
<circle cx="218.4" cy="54.6" r=".46"/>
<circle cx="246.4" cy="38.1" r=".46"/>
<circle cx="218.4" cy="53.3" r=".46"/>
<circle cx="135.9" cy="133.4" r=".46"/>
<circle cx="151.1" cy="125.7" r=".46"/>
<circle cx="242.6" cy="118.1" r=".46"/>
<circle cx="223.5" cy="135.9" r=".46"/>
<circle cx="238.8" cy="120.7" r=".46"/>
</g>
<g font-size="2.8" fill="#840000">
<text x="178" y="190.9">Title:</text>
<text x="187.7" y="190.9">SMD</text>
<text x="196.2" y="190.9">Rework</text>
<text x="209" y="190.9">Station</text>
<text x="224.2" y="190.9">:</text>
<text x="229.8" y="190.9">Processor</text>
<text x="246.9" y="190.9">Board</text>
</g>
<g font-size="2.1" fill="#840000">
<text x="178" y="169">Released</text>
<text x="188.9" y="172">Srinivasan</text>
<text x="189.4" y="169">under</text>
<text x="197" y="169">the</text>
<text x="201.8" y="169">MIT License</text>
<text x="201.8" y="172">M S</text>
<text x="178" y="178">SMD Rework</text>
<text x="193.1" y="178">Station</text>
<text x="202.3" y="178">-</text>
<text x="205.5" y="178">ESP32</text>
<text x="213.9" y="178">based</text>
<text x="178" y="184">Sheet:</text>
<text x="178" y="186.7">File:</text>
<text x="184.1" y="186.7">SMD rework</text>
<text x="198.6" y="186.7">station</text>
<text x="207.6" y="186.7">V2 Processor</text>
<text x="224" y="186.7">board.kicad_sch</text>
<text x="178" y="196.9">KiCad</text>
<text x="178" y="194.1">Size:</text>
<text x="184.7" y="194.1">A4</text>
<text x="185.7" y="196.9">E.D.A.</text>
<text x="193.3" y="196.9">9.0.7</text>
<text x="200" y="194.1">Date:</text>
<text x="207" y="194.1">2026-03-14</text>
<text x="263" y="194.3">Rev:</text>
<text x="263" y="196.9">Id:</text>
<text x="267.1" y="196.9">1/1</text>
<text x="269.4" y="194.3">V</text>
<text x="272.4" y="194.3">3</text>
</g>
<g font-size="1.8" fill="#840000">
<text x="35" y="11.9">1</text>
<text x="85" y="11.9">2</text>
<text x="135" y="11.9">3</text>
<text x="185" y="11.9">4</text>
<text x="235" y="11.9">5</text>
<text x="285" y="11.9">6</text>
<text x="10.3" y="35.9">A</text>
<text x="285.3" y="35.9">A</text>
<text x="10.3" y="85.9">B</text>
<text x="285.3" y="85.9">B</text>
<text x="198" y="105.3">100</text>
<text x="211.7" y="128.1">100</text>
<text x="10.3" y="135.9">C</text>
<text x="204.1" y="133.2">100</text>
<text x="224.6" y="136">R44</text>
<text x="231" y="135.7">100</text>
<text x="285.3" y="135.9">C</text>
<text x="10.3" y="185.9">D</text>
<text x="285.3" y="185.9">D</text>
<text x="35" y="199.9">1</text>
<text x="85" y="199.9">2</text>
<text x="135" y="199.9">3</text>
<text x="185" y="199.9">4</text>
<text x="235" y="199.9">5</text>
<text x="285" y="199.9">6</text>
</g>
<g font-size="1.8" fill="#006464">
<text x="70" y="15.6">+12V</text>
<text x="273.2" y="14.3">+12V</text>
<text x="160.2" y="23.2">+12V</text>
<text x="200.2" y="23.5">R28</text>
<text x="235.5" y="21.2">R29</text>
<text x="236.1" y="23.7">1M</text>
<text x="276.9" y="22.5">R35</text>
<text x="186" y="27.5">R27</text>
<text x="206.7" y="24.2">240K</text>
<text x="276.9" y="25">1K</text>
<text x="63.8" y="30.6">R34</text>
<text x="65.3" y="33.4">1K</text>
<text x="81.3" y="32.6">1K</text>
<text x="81.3" y="30.1">R22</text>
<text x="120.7" y="35.2">J3</text>
<text x="186.1" y="30.1">10k</text>
<text x="202.1" y="33.9">+</text>
<text x="207.4" y="31.9">LM358</text>
<text x="208.7" y="30.1">U4A</text>
<text x="237.9" y="35.7">LM358</text>
<text x="238.8" y="33.1">U4B</text>
<text x="250.8" y="32.6">R36</text>
<text x="250.8" y="35.2">10K</text>
<text x="278.1" y="32.9">D6</text>
<text x="278.1" y="35.5">LED</text>
<text x="73.7" y="39.3">D4</text>
<text x="73.7" y="41.8">LED</text>
<text x="83.1" y="36.2">J5</text>
<text x="85.1" y="40.2">Fan_LED</text>
<text x="119.7" y="37.7">JTAG</text>
<text x="152.9" y="39.5">C9</text>
<text x="174.3" y="39">C10</text>
<text x="186" y="40.5">C12</text>
<text x="186.2" y="37.2">0.01</text>
<text x="196.9" y="41.5">R23</text>
<text x="231.3" y="36.4">+</text>
<text x="35.6" y="46.6">R4</text>
<text x="48.9" y="45.3">R47</text>
<text x="48.9" y="47.9">10K</text>
<text x="56.7" y="46.1">BC547</text>
<text x="59.4" y="43.5">Q1</text>
<text x="138.5" y="43.5">+3.3V</text>
<text x="151.1" y="42.3">470/35V</text>
<text x="173.5" y="42.3">0.01</text>
<text x="186.9" y="44.6">GND</text>
<text x="196.9" y="44">10k</text>
<text x="219.8" y="43.5">+3.3V</text>
<text x="258.4" y="42.8">R32</text>
<text x="259.1" y="45.3">1k</text>
<text x="276.9" y="42.8">Q12</text>
<text x="276.9" y="45.3">BC547</text>
<text x="35.6" y="49.1">1K</text>
<text x="39.3" y="52.9">D2</text>
<text x="151.7" y="48.9">GNDREF</text>
<text x="177.2" y="49.1">J11</text>
<text x="197.1" y="50.6">GND</text>
<text x="221" y="49.1">R30</text>
<text x="221" y="51.7">27K</text>
<text x="264.7" y="51.4">GNDREF</text>
<text x="29" y="58.8">Q9</text>
<text x="36.8" y="55.5">1N4148</text>
<text x="127.5" y="54.2">GND</text>
<text x="188.2" y="59.5">GND</text>
<text x="207.3" y="58.3">0.01</text>
<text x="208.1" y="54.5">C11</text>
<text x="221" y="58">R31</text>
<text x="26.2" y="61.3">BC547</text>
<text x="65.8" y="61.3">GNDREF</text>
<text x="118.3" y="63.9">+12V</text>
<text x="144.9" y="63.9">+3.3V</text>
<text x="155.4" y="61.8">+5V</text>
<text x="174.7" y="62.1">TC Input</text>
<text x="184.1" y="62.1">HW safety</text>
<text x="221" y="60.6">4.7K</text>
<text x="102.9" y="69.4">D1</text>
<text x="191.9" y="71.5">+3.3V</text>
<text x="207.5" y="66.6">GND</text>
<text x="221.2" y="67.2">GND</text>
<text x="255.8" y="68.2">GND</text>
<text x="265" y="68.6" transform="rotate(-90 265 68.6)">BC547</text>
<text x="267.6" y="66.2" transform="rotate(-90 267.6 66.2)">Q11</text>
<text x="57.3" y="75.3">+12V</text>
<text x="102.4" y="72.7">1N4148</text>
<text x="114.6" y="77.8">1K</text>
<text x="114.6" y="75.3">R24</text>
<text x="126" y="75.3">R5</text>
<text x="126" y="77.8">10K</text>
<text x="164.7" y="74.1" transform="rotate(-90 164.7 74.1)">V+</text>
<text x="165.1" y="74.5">U4C</text>
<text x="165.1" y="77.1">LM358</text>
<text x="191.8" y="77.1">C4</text>
<text x="248.7" y="75.8">J7</text>
<text x="23.4" y="78.1">GNDREF</text>
<text x="164.7" y="78.6" transform="rotate(-90 164.7 78.6)">V-</text>
<text x="190.3" y="82.7">10/16</text>
<text x="61" y="84.7">R7</text>
<text x="61" y="87.2">47k</text>
<text x="68.7" y="86.7">+12V</text>
<text x="104" y="88.5">Q10</text>
<text x="117.4" y="86.2">R25</text>
<text x="122.2" y="87.5">1k</text>
<text x="144.4" y="88.5">R11</text>
<text x="166.6" y="88.7">GND</text>
<text x="172.6" y="88.5">U1</text>
<text x="225.9" y="89.8">100</text>
<text x="252.7" y="86">LCD</text>
<text x="61" y="93.6">R6</text>
<text x="101.6" y="91">BC547</text>
<text x="114.6" y="95.6">R26</text>
<text x="138.5" y="94.6">R14</text>
<text x="144.5" y="90.8">10k</text>
<text x="153.8" y="90">R12</text>
<text x="154.6" y="92.8">10k</text>
<text x="165" y="91">ESP32-DEVKIT-V1</text>
<text x="194.8" y="91">GND</text>
<text x="207.5" y="93.1">J2</text>
<text x="226" y="92.6">R2</text>
<text x="61" y="96.1">47k</text>
<text x="100.9" y="98.4">GNDREF</text>
<text x="113.3" y="97.6">100K</text>
<text x="125.5" y="99.9">Q8</text>
<text x="138.6" y="96.9">10k</text>
<text x="197.5" y="101.7">100</text>
<text x="198.6" y="96.1">GND</text>
<text x="233.3" y="99.2">100</text>
<text x="38.7" y="103.7">R19</text>
<text x="39.4" y="106.3">1k</text>
<text x="60.1" y="105">NE555P</text>
<text x="65" y="102.5">U2</text>
<text x="109.7" y="102.2">GNDREF</text>
<text x="121.9" y="102.5">BC547</text>
<text x="137.3" y="103.7">R8</text>
<text x="137.5" y="105.5">1k</text>
<text x="152.4" y="103.7">SW2</text>
<text x="152.4" y="106.3">Reset</text>
<text x="190.8" y="102.5">R37</text>
<text x="190.8" y="105.3">R38</text>
<text x="210.8" y="103.7">FTDI Module</text>
<text x="233" y="102.2">R18</text>
<text x="248.2" y="107.5">GND</text>
<text x="49.5" y="113.9">R33</text>
<text x="61.5" y="110.1">Q</text>
<text x="70.7" y="111" transform="rotate(-90 70.7 111)">VCC</text>
<text x="75.8" y="110.1">TR</text>
<text x="92.7" y="113.9">C8</text>
<text x="103.9" y="113.9">Q6</text>
<text x="121.2" y="109.8">GNDREF</text>
<text x="137.3" y="110.8">+3.3V</text>
<text x="150.1" y="113.4">GND</text>
<text x="235.8" y="111.4">+3.3V</text>
<text x="49.5" y="116.4">1K</text>
<text x="61.5" y="115.2">DIS</text>
<text x="75.7" y="115.2">CV</text>
<text x="83" y="116.4">C6</text>
<text x="83.5" y="118.5">0.1</text>
<text x="91.2" y="119.5">4.7/35V</text>
<text x="100.3" y="116.4">BC547</text>
<text x="119.4" y="119">R20</text>
<text x="137.2" y="115.4">R15</text>
<text x="138.1" y="118.2">10k</text>
<text x="251" y="115.7">J10</text>
<text x="50.8" y="124.4">D5</text>
<text x="61.5" y="120.2">THR</text>
<text x="70.7" y="121.4" transform="rotate(-90 70.7 121.4)">GND</text>
<text x="76.8" y="120.2">R</text>
<text x="79.3" y="125.1">GNDREF</text>
<text x="88.2" y="125.1">GNDREF</text>
<text x="119.4" y="121.5">1</text>
<text x="121.8" y="121.5">K</text>
<text x="192.1" y="122.3">R39</text>
<text x="196.2" y="125.8">R40</text>
<text x="197.5" y="122">100</text>
<text x="202.3" y="125.1">100</text>
<text x="255.3" y="125.3">MAX6675</text>
<text x="22.5" y="130.8" transform="rotate(-90 22.5 130.8)">BC547</text>
<text x="25" y="127.2" transform="rotate(-90 25 127.2)">Q3</text>
<text x="37.4" y="130.1">GNDREF</text>
<text x="50.8" y="126.9">LED</text>
<text x="60.2" y="130.1">GNDREF</text>
<text x="101.3" y="131.9">1</text>
<text x="103.7" y="131.9">K</text>
<text x="107.2" y="129.1">GND</text>
<text x="192.1" y="129.9">R42</text>
<text x="197.5" y="130.1">100</text>
<text x="205.3" y="128.1">R41</text>
<text x="24.1" y="132.9">BC547</text>
<text x="27.7" y="135.5">Q2</text>
<text x="94.9" y="132.2">R3</text>
<text x="197.7" y="133.5">R43</text>
<text x="43.7" y="141.8">+5V</text>
<text x="52.2" y="142.6">+12V</text>
<text x="68.2" y="138.3">R48</text>
<text x="68.7" y="141.6">10K</text>
<text x="151.8" y="143.1">10k</text>
<text x="152" y="139.3">R16</text>
<text x="227.7" y="138.8">R17</text>
<text x="228" y="143.6">C5</text>
<text x="233.1" y="138.5">10k</text>
<text x="248.7" y="143.6">J6</text>
<text x="255.3" y="138">Encoder</text>
<text x="89.8" y="144.1">+12V</text>
<text x="228.5" y="147.4">0.1</text>
<text x="240.9" y="147.2">R13</text>
<text x="241.3" y="149.7">10k</text>
<text x="54.3" y="155.8">To Power</text>
<text x="59.1" y="153.3">J1</text>
<text x="64" y="150.7">GND</text>
<text x="64.4" y="155.8">board</text>
<text x="91.4" y="153.3">R1</text>
<text x="91.4" y="155.8">470</text>
<text x="99.1" y="151.7">Buzzer</text>
<text x="111.8" y="152.5">J8</text>
<text x="149.1" y="150.7">GND</text>
<text x="197.4" y="155.8">GND</text>
<text x="213.7" y="152.8">R45</text>
<text x="219.1" y="152.5">100</text>
<text x="255.5" y="152.2">J4</text>
<text x="32.3" y="161.9">GNDREF</text>
<text x="80.2" y="161.4">J9</text>
<text x="89.5" y="161.1">Heater_LED</text>
<text x="138.4" y="158.3">R9</text>
<text x="138.4" y="160.9">1K</text>
<text x="239.8" y="161.1">GND</text>
<text x="256.5" y="157.1">Handle_reed_switch</text>
<text x="96.5" y="166">BC547</text>
<text x="100.1" y="163.4">Q4</text>
<text x="43.7" y="171">GND</text>
<text x="86.3" y="179.9">BC547</text>
<text x="90" y="177.4">Q5</text>
<text x="103.4" y="177.4">GND</text>
<text x="111" y="175.4">1k</text>
<text x="113.9" y="175.9">R10</text>
<text x="93.2" y="192.6">GND</text>
</g>
<g font-size="1.8" fill="#a90000">
<text x="200" y="32.8">3</text>
<text x="212.7" y="35.3">1</text>
<text x="229.2" y="35.3">5</text>
<text x="79.9" y="37.8">1</text>
<text x="79.9" y="40.4">2</text>
<text x="116.8" y="40.4">1</text>
<text x="125.7" y="40.4">2</text>
<text x="200" y="37.8">2</text>
<text x="229.2" y="40.4">6</text>
<text x="241.9" y="37.8">7</text>
<text x="274.1" y="40.1" transform="rotate(-90 274.1 40.1)">1</text>
<text x="63.2" y="47.7" transform="rotate(-90 63.2 47.7)">1</text>
<text x="116.8" y="42.9">3</text>
<text x="116.8" y="45.5">5</text>
<text x="125.7" y="42.9">4</text>
<text x="125.7" y="45.5">6</text>
<text x="267.3" y="42.9">2</text>
<text x="274.1" y="47.7" transform="rotate(-90 274.1 47.7)">3</text>
<text x="56.4" y="50.5">2</text>
<text x="182.8" y="49.3">1</text>
<text x="182.8" y="51.8">2</text>
<text x="63.2" y="55.3" transform="rotate(-90 63.2 55.3)">3</text>
<text x="260.9" y="59.4">3</text>
<text x="265.2" y="54" transform="rotate(-90 265.2 54)">2</text>
<text x="268.5" y="59.4">1</text>
<text x="26" y="65.8">2</text>
<text x="32.8" y="62.9" transform="rotate(-90 32.8 62.9)">1</text>
<text x="32.8" y="70.6" transform="rotate(-90 32.8 70.6)">3</text>
<text x="163.6" y="69.9" transform="rotate(-90 163.6 69.9)">8</text>
<text x="163.6" y="81.4" transform="rotate(-90 163.6 81.4)">4</text>
<text x="247.6" y="78.5">1</text>
<text x="247.6" y="81">2</text>
<text x="247.6" y="83.6">3</text>
<text x="110.2" y="85.8" transform="rotate(-90 110.2 85.8)">1</text>
<text x="116.1" y="88.6">2</text>
<text x="247.6" y="86.1">4</text>
<text x="247.6" y="88.6">5</text>
<text x="110.2" y="93.4" transform="rotate(-90 110.2 93.4)">3</text>
<text x="205.7" y="95">1</text>
<text x="130.6" y="97.2" transform="rotate(-90 130.6 97.2)">1</text>
<text x="136.5" y="100.1">2</text>
<text x="148.3" y="101" transform="rotate(-90 148.3 101)">4</text>
<text x="150.9" y="101" transform="rotate(-90 150.9 101)">3</text>
<text x="205.7" y="97.5">2</text>
<text x="205.7" y="100.1">3</text>
<text x="69.6" y="106.1" transform="rotate(-90 69.6 106.1)">8</text>
<text x="130.6" y="104.8" transform="rotate(-90 130.6 104.8)">3</text>
<text x="205.7" y="102.6">4</text>
<text x="205.7" y="105.2">5</text>
<text x="205.7" y="107.7">6</text>
<text x="58.3" y="109">3</text>
<text x="79.9" y="109">2</text>
<text x="109" y="111.2" transform="rotate(-90 109 111.2)">1</text>
<text x="148.3" y="108.7" transform="rotate(-90 148.3 108.7)">1</text>
<text x="150.9" y="108.7" transform="rotate(-90 150.9 108.7)">2</text>
<text x="22.6" y="116.3" transform="rotate(-90 22.6 116.3)">2</text>
<text x="58.3" y="114">7</text>
<text x="58.3" y="119.1">6</text>
<text x="79.9" y="114">5</text>
<text x="79.9" y="119.1">4</text>
<text x="109" y="118.8" transform="rotate(-90 109 118.8)">3</text>
<text x="114.9" y="114">2</text>
<text x="250.1" y="117.9">1</text>
<text x="18.3" y="121.7">3</text>
<text x="26" y="121.7">1</text>
<text x="69.6" y="123.9" transform="rotate(-90 69.6 123.9)">1</text>
<text x="250.1" y="120.4">2</text>
<text x="250.1" y="122.9">3</text>
<text x="250.1" y="125.5">4</text>
<text x="32.8" y="130.2" transform="rotate(-90 32.8 130.2)">3</text>
<text x="250.1" y="128">5</text>
<text x="250.1" y="130.6">1</text>
<text x="32.8" y="137.9" transform="rotate(-90 32.8 137.9)">1</text>
<text x="38.7" y="133.1">2</text>
<text x="250.1" y="133.1">2</text>
<text x="250.1" y="135.6">3</text>
<text x="250.1" y="138.2">4</text>
<text x="250.1" y="140.7">5</text>
<text x="106.6" y="149.6">1</text>
<text x="106.6" y="152.1">2</text>
<text x="251.4" y="153.4">1</text>
<text x="251.4" y="156">2</text>
<text x="57.1" y="157.2">1</text>
<text x="57.1" y="159.8">2</text>
<text x="86.3" y="158.5">1</text>
<text x="86.3" y="161">2</text>
<text x="105.2" y="160.7" transform="rotate(-90 105.2 160.7)">1</text>
<text x="57.1" y="162.3">3</text>
<text x="57.1" y="164.8">4</text>
<text x="57.1" y="167.4">5</text>
<text x="111.1" y="163.6">2</text>
<text x="57.1" y="169.9">6</text>
<text x="57.1" y="172.5">7</text>
<text x="105.2" y="168.3" transform="rotate(-90 105.2 168.3)">3</text>
<text x="57.1" y="175">8</text>
<text x="57.1" y="177.5">9</text>
<text x="95" y="174.7" transform="rotate(-90 95 174.7)">1</text>
<text x="100.9" y="177.5">2</text>
<text x="56.5" y="180.1">10</text>
<text x="95" y="182.3" transform="rotate(-90 95 182.3)">3</text>
</g>
<g font-size="1.8" fill="#0f0f0f">
<text x="100.2" y="40.3">TCK GPIO13</text>
<text x="130.8" y="40.3">TDO GPIO15</text>
<text x="100.1" y="42.8">TMS GPIO14</text>
<text x="100.9" y="45.4">TDI GPIO12</text>
<text x="121.2" y="125.4">TDI GPIO12</text>
<text x="120.4" y="130.5">TMS GPIO14</text>
<text x="120.5" y="127.9">TCK GPIO13</text>
<text x="120.4" y="133">TDO GPIO15</text>
</g>
<g font-size="1.4" fill="#a90000">
<text x="160.2" y="95">30</text>
<text x="186.1" y="95">1</text>
<text x="160.2" y="97.5">16</text>
<text x="160.2" y="102.6">17</text>
<text x="160.2" y="105.2">18</text>
<text x="185.6" y="102.6">12</text>
<text x="185.6" y="105.2">13</text>
<text x="186.1" y="110.2">6</text>
<text x="186.1" y="112.8">7</text>
<text x="160.7" y="117.9">4</text>
<text x="185.6" y="117.9">14</text>
<text x="160.2" y="125.5">27</text>
<text x="160.7" y="120.4">5</text>
<text x="160.7" y="122.9">8</text>
<text x="185.6" y="120.4">15</text>
<text x="185.6" y="122.9">23</text>
<text x="185.6" y="125.5">24</text>
<text x="160.2" y="128">28</text>
<text x="160.2" y="130.6">26</text>
<text x="185.6" y="128">25</text>
<text x="185.6" y="130.6">21</text>
<text x="160.7" y="133.1">3</text>
<text x="160.7" y="135.6">9</text>
<text x="185.6" y="133.1">22</text>
<text x="185.6" y="135.6">20</text>
<text x="160.2" y="138.2">10</text>
<text x="160.2" y="140.7">11</text>
<text x="185.6" y="138.2">19</text>
<text x="185.6" y="145.8">29</text>
<text x="186.1" y="145.8">2</text>
</g>
<g font-size="1.4" fill="#006464">
<text x="164.8" y="96">VIN</text>
<text x="180.1" y="96">3V3</text>
<text x="164.8" y="98.5">EN</text>
<text x="164.8" y="103.6">VP</text>
<text x="164.8" y="106.1">VN</text>
<text x="179.9" y="103.6">RX0</text>
<text x="180.2" y="106.1">TX0</text>
<text x="179.9" y="111.2">RX2</text>
<text x="180.2" y="113.8">TX2</text>
<text x="164.8" y="118.8">D2</text>
<text x="179.9" y="118.8">D22</text>
<text x="164.8" y="121.4">D4</text>
<text x="164.8" y="123.9">D5</text>
<text x="179.9" y="121.4">D23</text>
<text x="179.9" y="123.9">D25</text>
<text x="164.8" y="126.5">D12</text>
<text x="164.8" y="129">D13</text>
<text x="164.8" y="131.5">D14</text>
<text x="179.9" y="126.5">D26</text>
<text x="179.9" y="129">D27</text>
<text x="179.9" y="131.5">D32</text>
<text x="164.8" y="134.1">D15</text>
<text x="164.8" y="136.6">D18</text>
<text x="179.9" y="134.1">D33</text>
<text x="179.9" y="136.6">D35</text>
<text x="164.8" y="139.2">D19</text>
<text x="164.8" y="141.7">D21</text>
<text x="179.9" y="139.2">D34</text>
<text x="179.8" y="146.8">GND</text>
</g>
</svg>
